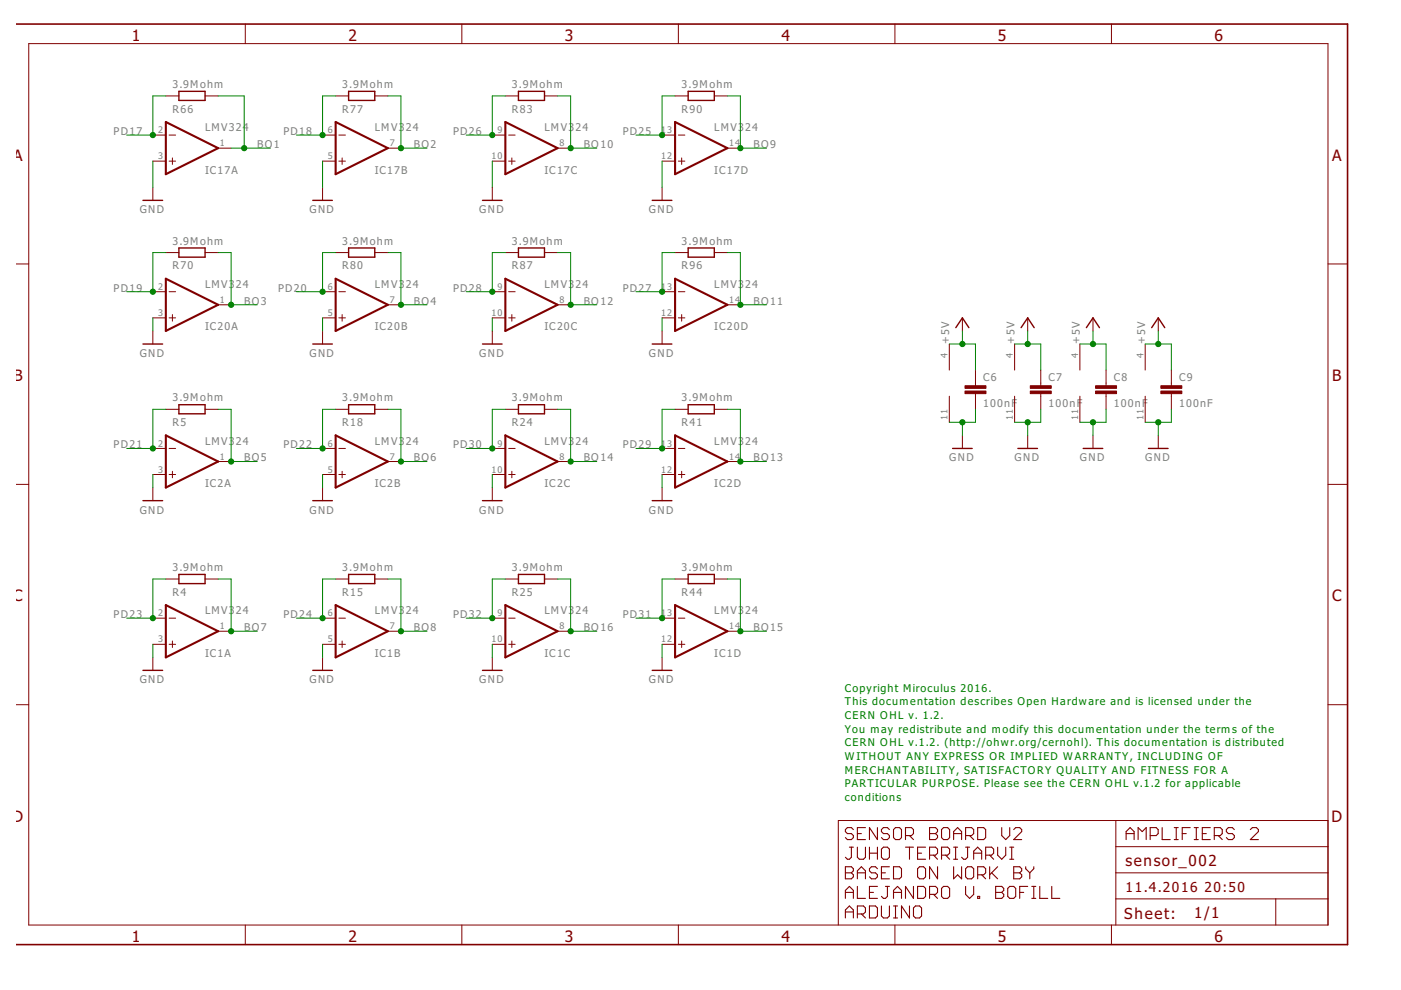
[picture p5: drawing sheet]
<svg xmlns="http://www.w3.org/2000/svg" width="297mm" height="210mm" viewBox="0 0 297 210" stroke-linecap="round" stroke-linejoin="round" font-family="sans-serif">
<g fill="none" stroke="#800000" stroke-width=".23">
<path d="M180.1 179.6h.8M180.5 179.6v2.2l-.4 .4h-.4l-.5-.4M180.9 175.9l-.4-.4h-.8l-.5 .4v.4l.5 .4h.8l.4 .5v.4l-.4 .4h-.8l-.5-.4M181.8 176.7h.8M181.8 179.6v2.2l.4 .4h.9l.4-.4v-2.2M183.5 175.5h-1.7v2.5h1.7M184.3 179.6v2.6M186 175.5v2.5l-1.7-2.5v2.5M186 179.6v2.6M188.6 175.9l-.4-.4h-.9l-.4 .4v.4l.4 .4h.9l.4 .5v.4l-.4 .4h-.9l-.4-.4M189.9 175.5h.8l.4 .4v1.7l-.4 .4h-.8l-.5-.4v-1.7zM192 177.2h1.3l.4-.5v-.8l-.4-.4h-1.3v2.5"/>
<path d="M192 179.6h1.7M192.8 177.2l.9 .8M192.8 179.6v2.6M196.2 179.6h-1.7v2.6h1.7M197.1 175.5h1.3l.4 .4v.4l-.4 .4 .4 .5v.4l-.4 .4h-1.3zM197.1 176.7h1.3M200 175.5h.9l.4 .4v1.7l-.4 .4h-.9l-.4-.4v-1.7zM202.2 176.7h1.7M202.2 178v-1.7l.8-.8 .9 .8v1.7M202.2 179.6h.8M202.6 179.6v2.6M204.7 177.2h1.3l.4-.5v-.8l-.4-.4h-1.3v2.5"/>
<path d="M204.7 179.6h.9M205.1 179.6v2.2l-.4 .4h-.4l-.4-.4M205.6 177.2l.8 .8M207.3 175.5h1.3l.4 .4v1.7l-.4 .4h-1.3zM211.5 179.6v1.7l.9 .9 .8-.9v-1.7M212.4 175.5v1.7l.8 .8 .9-.8v-1.7M214.1 179.6h.8M214.5 179.6v2.6M214.9 175.9l.4-.4h.9l.4 .4v.4l-1.7 1.7h1.7M238.8 176.7h1.7M238.8 178v-1.7l.8-.8 .9 .8v1.7M241.3 178v-2.5l.9 .8 .8-.8v2.5"/>
<path d="M243.9 177.2h1.2l.5-.5v-.8l-.5-.4h-1.2v2.5M246.4 175.5v2.5h1.7M249 175.5h.8M249 178h.8M249.4 175.5v2.5M250.7 176.7h.8M252.3 175.5h-1.6v2.5M253.2 175.5h.9M253.2 178h.9M253.6 175.5v2.5M254.9 176.7h.9M256.6 175.5h-1.7v2.5h1.7"/>
<path d="M257.5 177.2h1.2l.4-.5v-.8l-.4-.4h-1.2v2.5M258.3 177.2l.8 .8M261.7 175.9l-.4-.4h-.9l-.4 .4v.4l.4 .4h.9l.4 .5v.4l-.4 .4h-.9l-.4-.4M265.1 175.9l.4-.4h.9l.4 .4v.4l-1.7 1.7h1.7M179.2 183.8h1.3l.4 .4v.4l-.4 .5 .4 .4v.4l-.4 .4h-1.3zM179.2 190.5v-1.7l.9-.9 .8 .9v1.7M179.2 194.6v-1.7l.9-.8 .8 .8v1.7M179.2 185.1h1.3M179.2 189.2h1.7M179.2 193.4h1.7M181.8 186.3v-1.7l.8-.8 .9 .8v1.7M181.8 187.9v2.6h1.7"/>
<path d="M181.8 193.8h1.3l.4-.4v-.9l-.4-.4h-1.3v2.5M181.8 185.1h1.7M182.6 193.8l.9 .8M184.3 192.1h1.3l.4 .4v1.7l-.4 .4h-1.3zM184.3 180.9h1.7M184.3 189.2h.9M186 184.2l-.4-.4h-.8l-.5 .4v.4l.5 .5h.8l.4 .4v.4l-.4 .4h-.8l-.5-.4M186 187.9h-1.7v2.6h1.7M186.9 180l.4-.4h.9l.4 .4v1.8l-.4 .4h-.9l-.4-.4zM186.9 192.1v2.1l.4 .4h.9l.4-.4v-2.1M186.9 185.1h.8M187.7 187.9h.9"/>
<path d="M188.2 187.9v2.2l-.5 .4h-.4l-.4-.4M188.6 183.8h-1.7v2.5h1.7M189.4 183.8h1.3l.4 .4v1.7l-.4 .4h-1.3zM189.4 190.5v-1.7l.9-.9 .8 .9v1.7M189.4 189.2h1.7M189.4 192.1h.9M189.4 194.6h.9M189.9 192.1v2.5M192.8 192.1v2.5l-1.7-2.5v2.5M193.7 187.9v2.6l-1.7-2.6v2.6M194.1 192.1h.9l.4 .4v1.7l-.4 .4h-.9l-.4-.4v-1.7zM194.5 180.9h.9"/>
<path d="M194.5 187.9h1.3l.4 .5v1.7l-.4 .4h-1.3zM195 183.8h.8l.4 .4v1.7l-.4 .4h-.8l-.5-.4v-1.7zM197.1 181.3h1.3l.4-.4v-.9l-.4-.4h-1.3v2.6M197.1 189.6h1.3l.4-.4v-.8l-.4-.5h-1.3v2.6M197.9 181.3l.9 .9M197.9 189.6l.9 .9M198.8 183.8v2.5l-1.7-2.5v2.5M199.6 181.3h1.3l.4-.4v-.9l-.4-.4h-1.3v2.6M200 187.9h.9l.4 .5v1.7l-.4 .4h-.9l-.4-.4v-1.7zM200.5 181.3l.8 .9M202.2 183.8v2.5l.8-.8 .9 .8v-2.5M202.2 182.2h.8"/>
<path d="M204.7 187.9v1.7l.9 .9 .8-.9v-1.7M205.1 183.8h.9l.4 .4v1.7l-.4 .4h-.9l-.4-.4v-1.7zM206.4 182.2v-1.7l.9-.9 .8 .9v1.7M206.4 180.9h1.7M207.3 185.5h1.3l.4-.4v-.9l-.4-.4h-1.3v2.5M207.3 190.1h.4v.4h-.4zM208.1 185.5l.9 .8M209 181.3h1.2l.5-.4v-.9l-.5-.4h-1.2v2.6M209.8 181.3l.9 .9M209.8 183.8v2.5M210.2 185.1l1.3 1.2M211.1 189.2h1.3"/>
<path d="M211.1 187.9h1.3l.4 .5v.4l-.4 .4 .4 .4v.5l-.4 .4h-1.3zM211.5 183.8l-1.7 1.7M213.7 188.4l.4-.5h.8l.4 .5v1.7l-.4 .4h-.8l-.4-.4zM214.1 182.2h.8M214.9 183.8h1.3l.4 .4v.4l-.4 .5 .4 .4v.4l-.4 .4h-1.3zM214.9 185.1h1.3M216.2 189.2h.8M217.5 183.8v.4l.8 .9M217.9 187.9h-1.7v2.6M218.3 185.1v1.2M218.8 190.5h.8M218.8 187.9h.8"/>
<path d="M219.2 183.8v.4l-.9 .9M219.2 187.9v2.6M220.5 187.9v2.6h1.6M223 187.9v2.6h1.7"/>
</g>
<g fill="none" stroke="#800000" stroke-width=".44">
<path d="M35.2 25.9l11 5.5-11 5.5zM71.2 25.9l11 5.5-11 5.5zM107.1 25.9l11.1 5.5-11.1 5.5zM143.1 25.9l11.1 5.5-11.1 5.5zM35.2 59.1l11 5.5-11 5.6zM71.2 59.1l11 5.5-11 5.6zM107.1 59.1l11.1 5.5-11.1 5.6zM143.1 59.1l11.1 5.5-11.1 5.6zM35.2 92.3l11 5.6-11 5.5zM71.2 92.3l11 5.6-11 5.5zM107.1 92.3l11.1 5.6-11.1 5.5zM143.1 92.3l11.1 5.6-11.1 5.5z"/>
<path d="M35.2 128.3l11 5.5-11 5.6zM71.2 128.3l11 5.5-11 5.6zM107.1 128.3l11.1 5.5-11.1 5.6zM143.1 128.3l11.1 5.5-11.1 5.6z"/>
</g>
<g fill="none" stroke="#800000" stroke-width=".21">
<path d="M6.1 9.2h275.5v186.9h-275.5zM52 5.1v4.1M97.9 5.1v4.1M143.8 5.1v4.1M189.7 5.1v4.1M235.6 5.1v4.1M32.4 34.2h2.8M32.4 28.6h2.8M32.4 39.7v2.8M35.2 20.3h2.7M35.9 34.2h1.3M35.9 28.6h1.3"/>
<path d="M36.6 33.5v1.4M43.5 20.3h2.7M46.2 31.4h2.8M68.4 34.2h2.8M68.4 28.6h2.8M68.4 39.7v2.8M71.2 20.3h2.7M71.8 34.2h1.4M71.8 28.6h1.4M72.5 33.5v1.4M79.5 20.3h2.7M82.2 31.4h2.8"/>
<path d="M104.4 34.2h2.7M104.4 28.6h2.7M104.4 39.7v2.8M107.1 20.3h2.8M107.8 34.2h1.4M107.8 28.6h1.4M108.5 33.5v1.4M115.4 20.3h2.8M118.2 31.4h2.8M140.4 34.2h2.7M140.4 28.6h2.7M140.4 39.7v2.8"/>
<path d="M143.1 20.3h2.8M143.8 34.2h1.4M143.8 28.6h1.4M144.5 33.5v1.4M151.4 20.3h2.8M154.2 31.4h2.8M3.4 56h2.7M35.2 53.6h2.7M43.5 53.6h2.7M71.2 53.6h2.7M79.5 53.6h2.7M107.1 53.6h2.8"/>
<path d="M115.4 53.6h2.8M143.1 53.6h2.8M151.4 53.6h2.8M281.6 56h4.1M32.4 67.4h2.8M32.4 61.8h2.8M32.4 70.2v2.7M35.9 67.4h1.3M35.9 61.8h1.3M36.6 66.7v1.4M46.2 64.6h2.8M68.4 67.4h2.8"/>
<path d="M68.4 61.8h2.8M68.4 70.2v2.7M71.8 67.4h1.4M71.8 61.8h1.4M72.5 66.7v1.4M82.2 64.6h2.8M104.4 67.4h2.7M104.4 61.8h2.7M104.4 70.2v2.7M107.8 67.4h1.4M107.8 61.8h1.4M108.5 66.7v1.4"/>
<path d="M118.2 64.6h2.8M140.4 67.4h2.7M140.4 61.8h2.7M140.4 70.2v2.7M143.8 67.4h1.4M143.8 61.8h1.4M144.5 66.7v1.4M154.2 64.6h2.8M201.3 72.9v5.6M204 67.4v2.8M206.8 78.5v3.3M215.1 72.9v5.6"/>
<path d="M217.9 67.4v2.8M220.7 78.5v3.3M229 72.9v5.6M231.7 67.4v2.8M234.5 78.5v3.3M242.8 72.9v5.6M245.6 67.4v2.8M248.3 78.5v3.3M32.4 95.1h2.8M35.2 86.8h2.7M35.9 95.1h1.3M36.6 99.9v1.4"/>
<path d="M43.5 86.8h2.7M46.2 97.9h2.8M68.4 95.1h2.8M71.2 86.8h2.7M71.8 95.1h1.4M72.5 99.9v1.4M79.5 86.8h2.7M82.2 97.9h2.8M104.4 95.1h2.7M107.1 86.8h2.8M107.8 95.1h1.4M108.5 99.9v1.4"/>
<path d="M115.4 86.8h2.8M118.2 97.9h2.8M140.4 95.1h2.7M143.1 86.8h2.8M143.8 95.1h1.4M144.5 99.9v1.4M151.4 86.8h2.8M154.2 97.9h2.8M201.3 84v5.5M204 92.3v2.8M206.8 83.5v3.3M215.1 84v5.5"/>
<path d="M217.9 92.3v2.8M220.7 83.5v3.3M229 84v5.5M231.7 92.3v2.8M234.5 83.5v3.3M242.8 84v5.5M245.6 92.3v2.8M248.3 83.5v3.3M3.4 102.7h2.7M32.4 100.6h2.8M32.4 103.4v2.8M35.9 100.6h1.3"/>
<path d="M68.4 100.6h2.8M68.4 103.4v2.8M71.8 100.6h1.4M104.4 100.6h2.7M104.4 103.4v2.8M107.8 100.6h1.4M140.4 100.6h2.7M140.4 103.4v2.8M143.8 100.6h1.4M281.6 102.7h4.1M32.4 136.6h2.8M32.4 131.1h2.8"/>
<path d="M32.4 139.4v2.7M35.2 122.8h2.7M35.9 136.6h1.3M35.9 131.1h1.3M36.6 135.9v1.4M43.5 122.8h2.7M46.2 133.8h2.8M68.4 136.6h2.8M68.4 131.1h2.8M68.4 139.4v2.7M71.2 122.8h2.7M71.8 136.6h1.4"/>
<path d="M71.8 131.1h1.4M72.5 135.9v1.4M79.5 122.8h2.7M82.2 133.8h2.8M104.4 136.6h2.7M104.4 131.1h2.7M104.4 139.4v2.7M107.1 122.8h2.8M107.8 136.6h1.4M107.8 131.1h1.4M108.5 135.9v1.4M115.4 122.8h2.8"/>
<path d="M118.2 133.8h2.8M140.4 136.6h2.7M140.4 131.1h2.7M140.4 139.4v2.7M143.1 122.8h2.8M143.8 136.6h1.4M143.8 131.1h1.4M144.5 135.9v1.4M151.4 122.8h2.8M154.2 133.8h2.8M3.4 149.4h2.7M281.6 149.4h4.1"/>
<path d="M236.6 174v22.1M236.6 179.5h45M281.6 174h-103.9v22.1M52 196.1v4.2M97.9 196.1v4.2M143.8 196.1v4.2M189.7 196.1v4.2M235.6 196.1v4.2M236.6 190.6h45M236.6 185.1h45M270.5 190.6v5.5"/>
</g>
<g fill="none" stroke="#800000" stroke-width=".3">
<path d="M37.9 19.4h5.6v1.9h-5.6zM73.9 19.4h5.6v1.9h-5.6zM109.9 19.4h5.5v1.9h-5.5zM145.9 19.4h5.5v1.9h-5.5zM30.3 42.5h4.2M37.9 52.6h5.6v1.9h-5.6zM66.3 42.5h4.2M73.9 52.6h5.6v1.9h-5.6zM102.3 42.5h4.1M109.9 52.6h5.5v1.9h-5.5zM138.3 42.5h4.2M145.9 52.6h5.5v1.9h-5.5z"/>
<path d="M30.3 72.9h4.2M66.3 72.9h4.2M102.3 72.9h4.1M138.3 72.9h4.2M202.6 69.5l1.4-2.1 1.4 2.1M216.5 69.5l1.4-2.1 1.4 2.1M230.3 69.5l1.4-2.1 1.4 2.1M244.2 69.5l1.4-2.1 1.4 2.1M37.9 85.8h5.6v1.9h-5.6zM73.9 85.8h5.6v1.9h-5.6zM109.9 85.8h5.5v1.9h-5.5zM145.9 85.8h5.5v1.9h-5.5z"/>
<path d="M202 95.1h4.1M215.8 95.1h4.2M229.7 95.1h4.1M243.5 95.1h4.1M30.3 106.2h4.2M66.3 106.2h4.2M102.3 106.2h4.1M138.3 106.2h4.2M37.9 121.8h5.6v1.9h-5.6zM73.9 121.8h5.6v1.9h-5.6zM109.9 121.8h5.5v1.9h-5.5zM145.9 121.8h5.5v1.9h-5.5z"/>
<path d="M30.3 142.1h4.2M66.3 142.1h4.2M102.3 142.1h4.1M138.3 142.1h4.2"/>
</g>
<path d="M3.4 5.1h282.3v195.2h-282.3" fill="none" stroke="#800000" stroke-width=".34"/>
<g fill="#800000" stroke="#800000" stroke-width=".21">
<path d="M204.6 82.9h4.4v.6h-4.4z"/>
<path d="M204.6 81.8h4.4v.5h-4.4z"/>
<path d="M218.4 82.9h4.5v.6h-4.5z"/>
<path d="M218.4 81.8h4.5v.5h-4.5z"/>
<path d="M232.3 82.9h4.4v.6h-4.4z"/>
<path d="M232.3 81.8h4.4v.5h-4.4z"/>
<path d="M246.1 82.9h4.5v.6h-4.5z"/>
<path d="M246.1 81.8h4.5v.5h-4.5z"/>
</g>
<g fill="none" stroke="#008000" stroke-width=".21">
<path d="M32.4 34.2v5.5M35.2 20.3h-2.8v8.3h-5.5M46.2 20.3h5.6v11.1M49 31.4h8.3M68.4 34.2v5.5M71.2 20.3h-2.8v8.3h-5.6M82.2 20.3h2.8v11.1h5.5M104.4 34.2v5.5M107.1 20.3h-2.7v8.3h-5.6M118.2 20.3h2.8v11.1h5.5M140.4 34.2v5.5M143.1 20.3h-2.7v8.3h-5.6"/>
<path d="M154.2 20.3h2.8v11.1h5.5M35.2 53.6h-2.8v8.2h-5.5M46.2 53.6h2.8v11h5.5M71.2 53.6h-2.8v8.2h-5.6M82.2 53.6h2.8v11h5.5M107.1 53.6h-2.7v8.2h-5.6M118.2 53.6h2.8v11h5.5M143.1 53.6h-2.7v8.2h-5.6M154.2 53.6h2.8v11h5.5M32.4 67.4v2.8M68.4 67.4v2.8M104.4 67.4v2.8"/>
<path d="M140.4 67.4v2.8M201.3 72.9h5.5v5.6M204 70.2v2.7M215.1 72.9h5.6v5.6M217.9 70.2v2.7M229 72.9h5.5v5.6M231.7 70.2v2.7M242.8 72.9h5.5v5.6M245.6 70.2v2.7M35.2 86.8h-2.8v8.3h-5.5M46.2 86.8h2.8v11.1h5.5M71.2 86.8h-2.8v8.3h-5.6"/>
<path d="M82.2 86.8h2.8v11.1h5.5M107.1 86.8h-2.7v8.3h-5.6M118.2 86.8h2.8v11.1h5.5M143.1 86.8h-2.7v8.3h-5.6M154.2 86.8h2.8v11.1h5.5M204 89.5v2.8M206.8 86.8v2.7h-5.5M217.9 89.5v2.8M220.7 86.8v2.7h-5.6M231.7 89.5v2.8M234.5 86.8v2.7h-5.5M245.6 89.5v2.8"/>
<path d="M248.3 86.8v2.7h-5.5M32.4 100.6v2.8M68.4 100.6v2.8M104.4 100.6v2.8M140.4 100.6v2.8M32.4 136.6v2.8M35.2 122.8h-2.8v8.3h-5.5M46.2 122.8h2.8v11h5.5M68.4 136.6v2.8M71.2 122.8h-2.8v8.3h-5.6M82.2 122.8h2.8v11h5.5M104.4 136.6v2.8"/>
<path d="M107.1 122.8h-2.7v8.3h-5.6M118.2 122.8h2.8v11h5.5M140.4 136.6v2.8M143.1 122.8h-2.7v8.3h-5.6M154.2 122.8h2.8v11h5.5"/>
</g>
<g fill="#008000" stroke="#008000" stroke-width=".21">
<circle cx="204" cy="89.5" r=".55"/>
<circle cx="217.9" cy="89.5" r=".55"/>
<circle cx="231.7" cy="89.5" r=".55"/>
<circle cx="245.6" cy="89.5" r=".55"/>
<circle cx="204" cy="72.9" r=".55"/>
<circle cx="217.9" cy="72.9" r=".55"/>
<circle cx="231.7" cy="72.9" r=".55"/>
<circle cx="245.6" cy="72.9" r=".55"/>
<circle cx="51.8" cy="31.4" r=".55"/>
<circle cx="85" cy="31.4" r=".55"/>
<circle cx="121" cy="31.4" r=".55"/>
<circle cx="157" cy="31.4" r=".55"/>
<circle cx="140.4" cy="28.6" r=".55"/>
<circle cx="104.4" cy="28.6" r=".55"/>
<circle cx="104.4" cy="61.8" r=".55"/>
<circle cx="140.4" cy="95.1" r=".55"/>
<circle cx="104.4" cy="95.1" r=".55"/>
<circle cx="32.4" cy="131.1" r=".55"/>
<circle cx="68.4" cy="95.1" r=".55"/>
<circle cx="32.4" cy="95.1" r=".55"/>
<circle cx="68.4" cy="61.8" r=".55"/>
<circle cx="32.4" cy="61.8" r=".55"/>
<circle cx="68.4" cy="28.6" r=".55"/>
<circle cx="32.4" cy="28.6" r=".55"/>
<circle cx="140.4" cy="131.1" r=".55"/>
<circle cx="140.4" cy="61.8" r=".55"/>
<circle cx="68.4" cy="131.1" r=".55"/>
<circle cx="104.4" cy="131.1" r=".55"/>
<circle cx="49" cy="64.6" r=".55"/>
<circle cx="85" cy="64.6" r=".55"/>
<circle cx="121" cy="64.6" r=".55"/>
<circle cx="157" cy="64.6" r=".55"/>
<circle cx="49" cy="97.9" r=".55"/>
<circle cx="85" cy="97.9" r=".55"/>
<circle cx="121" cy="97.9" r=".55"/>
<circle cx="157" cy="97.9" r=".55"/>
<circle cx="49" cy="133.8" r=".55"/>
<circle cx="85" cy="133.8" r=".55"/>
<circle cx="121" cy="133.8" r=".55"/>
<circle cx="157" cy="133.8" r=".55"/>
</g>
<g font-size="4" fill="#800000">
<text x="28" y="8.6">1</text>
<text x="73.9" y="8.6">2</text>
<text x="119.8" y="8.6">3</text>
<text x="165.7" y="8.6">4</text>
<text x="211.6" y="8.6">5</text>
<text x="257.5" y="8.6">6</text>
<text x="2.8" y="34">A</text>
<text x="282.4" y="34">A</text>
<text x="2.8" y="80.8">B</text>
<text x="282.5" y="80.8">B</text>
<text x="2.8" y="127.5">C</text>
<text x="282.4" y="127.5">C</text>
<text x="2.7" y="174.2">D</text>
<text x="282.3" y="174.2">D</text>
<text x="28" y="199.6">1</text>
<text x="73.9" y="199.6">2</text>
<text x="119.8" y="199.6">3</text>
<text x="165.7" y="199.6">4</text>
<text x="211.6" y="199.6">5</text>
<text x="257.5" y="199.6">6</text>
</g>
<g font-size="3.9" fill="#800000">
<text x="238.6" y="183.7">sensor_002</text>
<text x="238.4" y="194.9">Sheet:</text>
<text x="253.2" y="194.7">1/1</text>
</g>
<g font-size="3.5" fill="#800000">
<text x="238.6" y="189.2">11.4.2016</text>
<text x="255.3" y="189.2">20:50</text>
</g>
<g font-size="2.7" fill="#808080">
<text x="36.5" y="18.7">3.9Mohm</text>
<text x="36.5" y="23.9">R66</text>
<text x="72.5" y="18.7">3.9Mohm</text>
<text x="72.5" y="23.9">R77</text>
<text x="108.5" y="18.7">3.9Mohm</text>
<text x="108.5" y="23.9">R83</text>
<text x="144.5" y="18.7">3.9Mohm</text>
<text x="144.5" y="23.9">R90</text>
<text x="24.1" y="28.6">PD17</text>
<text x="43.5" y="27.8">LMV324</text>
<text x="60.1" y="28.6">PD18</text>
<text x="79.5" y="27.8">LMV3</text>
<text x="86" y="27.8">24</text>
<text x="96.1" y="28.6">PD26</text>
<text x="115.5" y="27.8">LMV3</text>
<text x="122" y="27.8">24</text>
<text x="132.1" y="28.6">PD25</text>
<text x="151.4" y="27.8">LMV3</text>
<text x="158" y="27.8">24</text>
<text x="54.5" y="31.4">BO1</text>
<text x="87.8" y="31.4">BO2</text>
<text x="123.8" y="31.4">BO10</text>
<text x="159.7" y="31.4">BO9</text>
<text x="43.5" y="36.8">IC17A</text>
<text x="79.5" y="36.8">IC17B</text>
<text x="115.5" y="36.8">IC17C</text>
<text x="151.4" y="36.8">IC17D</text>
<text x="29.6" y="45.2">GND</text>
<text x="65.6" y="45.2">GND</text>
<text x="101.6" y="45.2">GND</text>
<text x="137.6" y="45.2">GND</text>
<text x="36.5" y="51.9">3.9Mohm</text>
<text x="72.5" y="51.9">3.9Mohm</text>
<text x="108.5" y="51.9">3.9Mohm</text>
<text x="144.5" y="51.9">3.9Mohm</text>
<text x="36.5" y="57.1">R70</text>
<text x="72.5" y="57.1">R80</text>
<text x="108.5" y="57.1">R87</text>
<text x="144.5" y="57.1">R96</text>
<text x="24.1" y="61.9">PD19</text>
<text x="43.5" y="61">LMV3</text>
<text x="50" y="61">24</text>
<text x="51.8" y="64.6">BO3</text>
<text x="59" y="61.9">PD20</text>
<text x="79.5" y="61">LMV3</text>
<text x="86" y="61">24</text>
<text x="87.8" y="64.6">BO4</text>
<text x="96.1" y="61.9">PD28</text>
<text x="115.5" y="61">LMV3</text>
<text x="122" y="61">24</text>
<text x="123.8" y="64.6">BO12</text>
<text x="132.1" y="61.9">PD27</text>
<text x="151.4" y="61">LMV3</text>
<text x="158" y="61">24</text>
<text x="159.7" y="64.6">BO11</text>
<text x="43.5" y="70">IC20A</text>
<text x="79.5" y="70">IC20B</text>
<text x="115.5" y="70">IC20C</text>
<text x="151.4" y="70">IC20D</text>
<text x="29.6" y="75.7">GND</text>
<text x="65.6" y="75.7">GND</text>
<text x="101.6" y="75.7">GND</text>
<text x="137.6" y="75.7">GND</text>
<text x="201.3" y="72.9" transform="rotate(-90 201.3 72.9)">+5V</text>
<text x="215.1" y="72.9" transform="rotate(-90 215.1 72.9)">+5V</text>
<text x="229" y="72.9" transform="rotate(-90 229 72.9)">+5V</text>
<text x="242.8" y="72.9" transform="rotate(-90 242.8 72.9)">+5V</text>
<text x="208.5" y="80.8">C6</text>
<text x="222.3" y="80.8">C7</text>
<text x="236.2" y="80.8">C8</text>
<text x="250" y="80.8">C9</text>
<text x="36.5" y="85.1">3.9Mohm</text>
<text x="72.5" y="85.1">3.9Mohm</text>
<text x="108.5" y="85.1">3.9Mohm</text>
<text x="144.5" y="85.1">3.9Mohm</text>
<text x="208.5" y="86.4">100nF</text>
<text x="222.3" y="86.4">100nF</text>
<text x="236.2" y="86.4">100nF</text>
<text x="250" y="86.4">100nF</text>
<text x="24.1" y="95.1">PD21</text>
<text x="36.5" y="90.4">R5</text>
<text x="43.5" y="94.3">LMV3</text>
<text x="50" y="94.3">24</text>
<text x="60.1" y="95.1">PD22</text>
<text x="72.5" y="90.4">R18</text>
<text x="79.5" y="94.3">LMV3</text>
<text x="86" y="94.3">24</text>
<text x="96.1" y="95.1">PD30</text>
<text x="108.5" y="90.4">R24</text>
<text x="115.5" y="94.3">LMV3</text>
<text x="122" y="94.3">24</text>
<text x="132.1" y="95.1">PD29</text>
<text x="144.5" y="90.4">R41</text>
<text x="151.4" y="94.3">LMV3</text>
<text x="158" y="94.3">24</text>
<text x="51.8" y="97.8">BO5</text>
<text x="87.8" y="97.8">BO6</text>
<text x="123.8" y="97.8">BO14</text>
<text x="159.7" y="97.8">BO13</text>
<text x="201.3" y="97.8">GND</text>
<text x="215.1" y="97.8">GND</text>
<text x="229" y="97.8">GND</text>
<text x="242.8" y="97.8">GND</text>
<text x="43.5" y="103.3">IC2A</text>
<text x="79.5" y="103.3">IC2B</text>
<text x="115.5" y="103.3">IC2C</text>
<text x="151.4" y="103.3">IC2D</text>
<text x="29.6" y="108.9">GND</text>
<text x="65.6" y="108.9">GND</text>
<text x="101.6" y="108.9">GND</text>
<text x="137.6" y="108.9">GND</text>
<text x="36.5" y="121.1">3.9Mohm</text>
<text x="72.5" y="121.1">3.9Mohm</text>
<text x="108.5" y="121.1">3.9Mohm</text>
<text x="144.5" y="121.1">3.9Mohm</text>
<text x="24.1" y="131.1">PD23</text>
<text x="36.5" y="126.3">R4</text>
<text x="43.5" y="130.2">LMV3</text>
<text x="50" y="130.2">24</text>
<text x="60.1" y="131.1">PD24</text>
<text x="72.5" y="126.3">R15</text>
<text x="79.5" y="130.2">LMV3</text>
<text x="86" y="130.2">24</text>
<text x="96.1" y="131.1">PD32</text>
<text x="108.5" y="126.3">R25</text>
<text x="115.5" y="130.2">LMV3</text>
<text x="122" y="130.2">24</text>
<text x="132.1" y="131.1">PD31</text>
<text x="144.5" y="126.3">R44</text>
<text x="151.4" y="130.2">LMV3</text>
<text x="158" y="130.2">24</text>
<text x="51.8" y="133.8">BO7</text>
<text x="87.8" y="133.8">BO8</text>
<text x="123.8" y="133.8">BO16</text>
<text x="159.7" y="133.8">BO15</text>
<text x="43.5" y="139.2">IC1A</text>
<text x="79.5" y="139.2">IC1B</text>
<text x="115.5" y="139.2">IC1C</text>
<text x="151.4" y="139.2">IC1D</text>
<text x="29.6" y="144.9">GND</text>
<text x="65.6" y="144.9">GND</text>
<text x="101.6" y="144.9">GND</text>
<text x="137.6" y="144.9">GND</text>
</g>
<g font-size="2.7" fill="#008000">
<text x="179.1" y="146.6">Copyright Miroculus 2016.</text>
<text x="179.1" y="149.5">This documentation describes Open Hardware and is licensed under the</text>
<text x="179.1" y="152.4">CERN OHL v. 1.2.</text>
<text x="179.1" y="155.3">You may redistribute and modify this documentation under the terms of the</text>
<text x="179.1" y="158.2">CERN OHL v.1.2. (http://ohwr.org/cernohl). This documentation is distributed</text>
<text x="179.1" y="161.1">WITHOUT ANY EXPRESS OR IMPLIED WARRANTY, INCLUDING OF</text>
<text x="179.1" y="164">MERCHANTABILITY, SATISFACTORY QUALITY AND FITNESS FOR A</text>
<text x="179.1" y="166.9">PARTICULAR PURPOSE. Please see the CERN OHL v.1.2 for applicable</text>
<text x="179.1" y="169.8">conditions</text>
</g>
<g font-size="2.3" fill="#808080">
<text x="33.5" y="28.2">2</text>
<text x="69.5" y="28.2">6</text>
<text x="105.5" y="28.2">9</text>
<text x="140.2" y="28.2">13</text>
<text x="33.5" y="33.8">3</text>
<text x="46.6" y="31">1</text>
<text x="69.5" y="33.8">5</text>
<text x="82.6" y="31">7</text>
<text x="104.2" y="33.8">10</text>
<text x="118.6" y="31">8</text>
<text x="140.2" y="33.8">12</text>
<text x="154.6" y="31">14</text>
<text x="33.5" y="61.5">2</text>
<text x="46.6" y="64.2">1</text>
<text x="69.5" y="61.5">6</text>
<text x="82.6" y="64.2">7</text>
<text x="105.5" y="61.5">9</text>
<text x="118.6" y="64.2">8</text>
<text x="140.2" y="61.5">13</text>
<text x="154.6" y="64.2">14</text>
<text x="33.5" y="67">3</text>
<text x="69.5" y="67">5</text>
<text x="104.2" y="67">10</text>
<text x="140.2" y="67">12</text>
<text x="200.9" y="75.9" transform="rotate(-90 200.9 75.9)">4</text>
<text x="214.7" y="75.9" transform="rotate(-90 214.7 75.9)">4</text>
<text x="228.6" y="75.9" transform="rotate(-90 228.6 75.9)">4</text>
<text x="242.4" y="75.9" transform="rotate(-90 242.4 75.9)">4</text>
<text x="200.9" y="89.1" transform="rotate(-90 200.9 89.1)">11</text>
<text x="214.7" y="89.1" transform="rotate(-90 214.7 89.1)">11</text>
<text x="228.6" y="89.1" transform="rotate(-90 228.6 89.1)">11</text>
<text x="242.4" y="89.1" transform="rotate(-90 242.4 89.1)">11</text>
<text x="33.5" y="94.7">2</text>
<text x="69.5" y="94.7">6</text>
<text x="105.5" y="94.7">9</text>
<text x="140.2" y="94.7">13</text>
<text x="33.5" y="100.2">3</text>
<text x="46.6" y="97.5">1</text>
<text x="69.5" y="100.2">5</text>
<text x="82.6" y="97.5">7</text>
<text x="104.2" y="100.2">10</text>
<text x="118.6" y="97.5">8</text>
<text x="140.2" y="100.2">12</text>
<text x="154.6" y="97.5">14</text>
<text x="33.5" y="130.7">2</text>
<text x="69.5" y="130.7">6</text>
<text x="105.5" y="130.7">9</text>
<text x="140.2" y="130.7">13</text>
<text x="33.5" y="136.2">3</text>
<text x="46.6" y="133.4">1</text>
<text x="69.5" y="136.2">5</text>
<text x="82.6" y="133.4">7</text>
<text x="104.2" y="136.2">10</text>
<text x="118.6" y="133.4">8</text>
<text x="140.2" y="136.2">12</text>
<text x="154.6" y="133.4">14</text>
</g>
</svg>
